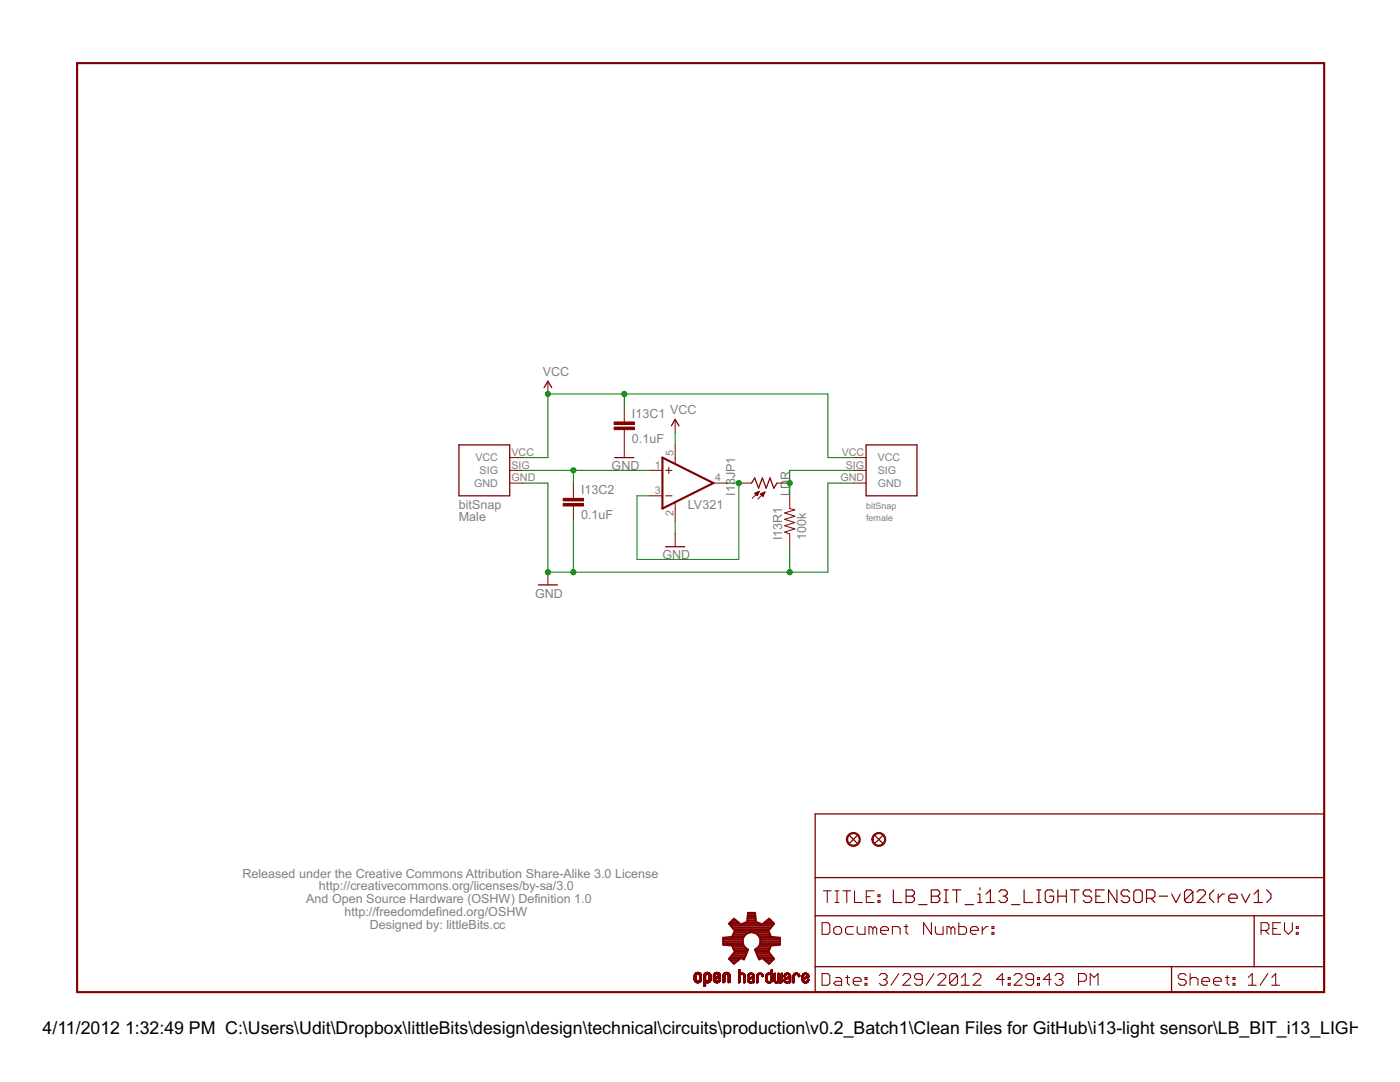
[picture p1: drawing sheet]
<svg xmlns="http://www.w3.org/2000/svg" width="279mm" height="216mm" viewBox="0 0 279 216" stroke-linecap="round" stroke-linejoin="round" font-family="sans-serif">
<g fill="none" stroke="#800000" stroke-width=".25">
<path d="M108.6 77.3l.7-1.2 .8 1.2M91.6 88.8h10.1v10.1h-10.1zM122.7 91.3h3.8M134 85l.7-1.3 .8 1.3M150 96.4l.6-1 .8 2 .7-2 .8 2 .8-2 .7 2 .7-1M172.8 88.8h10.2v10.1h-10.2zM107.4 116.7h3.9M132.8 109.1h3.9M162.7 162.4h101.6v35.6h-101.6zM162.7 175.1h101.6M169.5 166.7l1.6 1.6M171.1 166.7l-1.6 1.6"/>
<path d="M174.6 166.7l1.5 1.6M176.1 166.7l-1.5 1.6M162.7 182.7h101.6M162.7 192.9h101.6M233.8 192.9v5.1M250.3 182.7v10.2"/>
</g>
<g fill="none" stroke="#800000" stroke-width=".2">
<path d="M109.3 76.1v2.5M101.7 91.3h2.6M101.7 93.9h2.6M101.7 96.4h2.6M114.4 96.4v3M124.6 81.2v3M124.6 85.7v5.6M129.7 93.9h2.5M129.7 98.9h2.5M132.8 93.9h1.3M132.8 98.9h1.3M133.5 93.2v1.3"/>
<path d="M134.7 83.7v2.5M134.7 88.8v3.7M142.4 96.4h2.5M147.4 96.4h2.6M150.6 98.4l.9-.4-.4 .9zM150.7 98.4h.6M150.8 98.6h.5M150.8 98.3h.6M150.9 98.7h.3M151 98.8h.2M151.1 98.2h.3M151.4 98.1h.1"/>
<path d="M151.5 98l-1.4 1.4M151.8 98.6l.9-.4-.4 .9zM151.8 98.6h.7M151.9 98.7h.5M152 98.4h.5M152 98.8h.4M152.2 98.9h.1M152.3 98.3h.3M152.5 98.2h.1M152.7 98.2l-1.4 1.4M155.1 96.4h2.5M157.6 98.9v2.6l1 .2-2 .7 2 .6-2 .6 2 .7-2 .6 2 .6-2 .7 1 .4v2.5"/>
<path d="M170.3 91.3h2.5M170.3 93.9h2.5M170.3 96.4h2.5M109.3 114.2v2.5M114.4 101v3M134.7 100.3v3.7M134.7 106.6v2.5M138.5 195.5h.5M138.5 195.4h.4M138.5 195.3h.4M138.5 195.2h.4M138.5 195.1h.4"/>
<path d="M138.5 195h.4M138.5 194.9h.4M138.5 194.8h.4M138.5 194.7h.4M138.5 194.6h.4M138.5 194.6h.5M138.6 195.6h.4M138.6 194.5h.4M138.6 195.7h1.3M138.6 195.7h.5M138.6 194.4h1.3M138.6 195.8h1.3"/>
<path d="M138.6 194.3l1.3 .1M138.7 195.9h1.1M138.7 194.3h1.1M138.7 194.2h1.1M138.8 196h.9M138.8 194.1h.9M138.9 196h.8M138.9 194.1h.8M138.9 196.1h.7M139 194.1h.5M139 196.1h.5M139.1 194.5h-.5"/>
<path d="M139.1 194.4h-.5M139.4 194.4h.5M139.4 194.5h.6M139.5 195.6h.5M139.5 194.5h.5M139.6 194.6h.4M139.6 195.5h.4M139.6 195.4h.4M139.6 195.3h.4M139.6 195.2h.4M139.6 195.1h.4M139.6 195h.4"/>
<path d="M139.6 194.9h.4M139.6 194.8h.4M139.6 194.7h.4M140 195.7h-.6M140 195.5h-.4M140.4 196.8h.3M140.4 196.6h.4M140.4 196.5h.4M140.4 196.4h.4M140.4 196.3h.4M140.4 196.2h.4M140.4 195.8h1.4"/>
<path d="M140.4 195.7h1.4M140.4 195.7h.6M140.4 195.6h.5M140.4 195.5h.4M140.4 195.4h.4M140.4 195.3h.4M140.4 195.2h.4M140.4 195.1h.4M140.4 195h.4M140.4 194.9h.4M140.4 194.8h.4M140.4 194.7h.4"/>
<path d="M140.4 194.6h.4M140.5 196.8h.1M140.5 194.4h1.3M140.6 194.3h1.2M140.6 194.2h1.1M140.7 194.2h1M140.8 194.1h.8M140.8 196.7h-.4M140.8 194.1h.7M140.8 196.1h-.4M140.9 194.6h-.5M140.9 194.5h-.4"/>
<path d="M140.9 194.1h.5M140.9 196.1h.5M141 194.5h-.5M141 194.4h-.5M141.3 194.4h.5M141.4 195.7h.5M141.4 194.5h.5M141.4 195.6h.5M141.5 194.6h.4M141.5 195.5h.4M141.5 196.1h-1.1M141.5 195.4h.4"/>
<path d="M141.5 195.3h.4M141.5 195.2h.4M141.5 195.1h.4M141.5 195h.4M141.5 194.9h.4M141.5 194.8h.4M141.5 194.7h.4M141.6 196h-1.2M141.7 196h-1.3M141.7 195.9h-1.3M141.8 195.9h-1.4M141.8 195.8h-1.4"/>
<path d="M141.9 195.6h-.4M142.4 195.6h.5M142.4 195.6h.4M142.4 195.5h.4M142.4 194.9h.3M142.4 194.8h.3M142.4 194.7h.3M142.4 194.6h.4M142.4 195.7h.5M142.4 195.7h1.3M142.4 194.4h1.3M142.5 195.8h1.2"/>
<path d="M142.5 194.4h1.2M142.5 195.9h1.2M142.5 194.3h1.2M142.5 194.2h1.1M142.6 195.9h1M142.6 196h1M142.6 194.2h1M142.7 194.1h.8M142.7 196h.8M142.7 196.1h.7M142.7 194.7h-.3M142.8 194.6h-.4"/>
<path d="M142.8 195.4l-.4 .1M142.8 194.1h.5M142.8 194.5h-.4M142.9 196.1h.4M142.9 195.4h-.5M142.9 194.5h-.5M142.9 195.3h-.5M142.9 194.9h.9M143 194.4h-.6M143.1 194.8h.7M143.1 195.3h-.7M143.2 194.8h.6"/>
<path d="M143.2 194.4h.6M143.2 195.2h-.8M143.3 195.7h.5M143.3 194.8h.5M143.3 194.5h.5M143.3 195.6h.5M143.4 195.6h.4M143.4 195.2h-1M143.4 194.6h.4M143.4 195.5h.4M143.4 194.7h.4M143.4 195.4h.4"/>
<path d="M143.4 195.3h.4M143.4 195.1h-1M143.5 195.3h.3M143.5 195.1h-1.1M143.6 195.2h.2M143.7 195l-1.3 .1M143.8 195h-1.4M143.8 194.9h-1M144.3 195.9h.4M144.3 195.8h.4M144.3 195.7h.4M144.3 195.6h.4"/>
<path d="M144.3 195.5h.4M144.3 195.4h.4M144.3 195.3h.4M144.3 195.2h.4M144.3 195.1h.4M144.3 195h.4M144.3 194.9h.4M144.3 194.8h.4M144.3 194.7h.4M144.3 196.1h.2M144.3 194.6h.4M144.3 196.1h.1"/>
<path d="M144.3 194.4h1.3M144.4 194.3l1.2 .1M144.4 194.3h1.2M144.4 194.2h1.1M144.5 194.2h1M144.6 196h-.3M144.6 194.1h.8M144.7 196h-.4M144.7 194.6h-.4M144.7 194.5h-.4M144.7 194.1h.5M144.8 194.5h-.5"/>
<path d="M144.9 194.4h-.6M145.1 194.4h.6M145.2 194.5h.5M145.3 194.5h.4M145.3 194.6h.4M145.3 195.9h.4M145.3 195.8h.4M145.3 195.7h.4M145.3 195.6h.4M145.3 195.5h.4M145.3 195.4h.4M145.3 195.3h.4"/>
<path d="M145.3 195.2h.4M145.3 195.1h.4M145.3 195h.4M145.3 194.9h.4M145.3 194.8h.4M145.3 194.7h.4M145.4 196.1h.1M145.6 196.1h-.2M145.6 196h-.3M145.7 196h-.4M147.4 195.9h.3M147.4 195.8h.3"/>
<path d="M147.4 195.7h.3M147.4 195.6h.3M147.4 195.5h.3M147.4 195.4h.3M147.4 195.3h.3M147.4 195.2h.3M147.4 195.1h.3M147.4 195h.3M147.4 194.9h.3M147.4 194.8h.3M147.4 194.7h.3M147.4 194.4h1.2"/>
<path d="M147.4 194.3l1.2 .1M147.4 194.3h1.1M147.4 194.2h1M147.4 194.2h.3M147.4 194.1h.3M147.4 194h.3M147.4 193.9h.3M147.4 193.8h.3M147.4 193.7h.3M147.4 193.6h.3M147.4 193.5h.3M147.5 193.5h.2"/>
<path d="M147.5 196.1h-.1M147.6 196.1h-.2M147.7 196h-.3M147.7 194.6h-.3M147.8 194.6h-.4M147.8 194.2h.6M147.8 194.5h-.4M148 194.5h-.6M148 194.1h.1M148.2 194.5h.5M148.3 194.5h.4M148.4 194.6h.3"/>
<path d="M148.4 194.7h.3M148.5 196h.2M148.5 195.9h.2M148.5 195.8h.2M148.5 195.7h.2M148.5 195.6h.2M148.5 195.5h.2M148.5 195.4h.2M148.5 195.3h.2M148.5 195.2h.2M148.5 195.1h.2M148.5 195h.2"/>
<path d="M148.5 194.9h.2M148.5 194.8h.2M148.6 196.1h-.1M148.6 194.4h-1.2M148.7 196.1h-.2M148.7 196h-.2M149.2 195.8h.4M149.2 195.7h.3M149.2 195.6h.3M149.2 195.5h.3M149.2 194.9h.1M149.2 194.8h.3"/>
<path d="M149.2 194.7h.3M149.2 195.9h.9M149.3 195.9h.8M149.3 196h.8M149.3 194.4h1.2M149.4 194.4h1M149.4 196h.7M149.4 196.1h.7M149.5 194.9h-.3M149.5 194.3h.8M149.5 194.8h-.3M149.5 195.6h-.3"/>
<path d="M149.5 194.2h.8M149.5 196.1h.6M149.5 194.7h-.3M149.5 194.6h-.3M149.6 195.5h-.4M149.6 195.1h1M149.6 194.6h-.4M149.6 194.2h.6M149.6 194.5h-.4M149.7 195.4h-.5M149.8 195.4h-.6M149.8 195.1h.8"/>
<path d="M149.8 196.2h-.1M149.8 194.5h-.5M149.8 196.2h.1M149.8 195.3h-.5M149.8 194.1h.2M149.9 195h.7M150 194.5h.5M150 195.3h-.7M150 194.9h.6M150.1 194.9h.5M150.1 194.5h.4M150.1 195.2h-.7"/>
<path d="M150.2 194.6h.3M150.2 194.8h.4M150.2 194.6h.4M150.2 195.2h.4M150.2 194.7h.4M150.3 196.1h.1M150.3 196h.3M150.3 195.9h.3M150.3 195.8h.3M150.3 195.7h.3M150.3 195.6h.3M150.3 195.5h.3"/>
<path d="M150.3 195.4h.3M150.3 195.3h.3M150.3 194.8h.3M150.5 196.1h-.2M150.6 195.2h-1.2M151 196h.3M151 195.9h.3M151 195.8h.3M151 195.7h.3M151 195.6h.3M151 195.5h.3M151 195.4h.3"/>
<path d="M151 195.3h.3M151 195.2h.3M151 195.1h.3M151 195h.3M151 194.9h.3M151 194.8h.3M151 194.7h.3M151.2 194.4h1M151.2 196.1h-.2M151.3 196.1h-.3M151.3 194.3h.8M151.3 196h-.3"/>
<path d="M151.3 194.2h.8M151.3 194.6h-.3M151.4 194.6h-.4M151.4 194.2h.6M151.4 194.5h-.3M151.6 194.5h-.5M151.6 194.1h.1M151.8 194.5h.5M151.9 194.5h.4M152 194.6h.3M152 194.7h.4M152.1 194.7l.3 .1"/>
<path d="M152.1 194.8h.2M152.1 194.8h.3M152.3 194.4h-1.2M152.3 194.9h-.2M152.8 195.5h.3M152.8 195.4h.3M152.8 195.3h.3M152.8 195.2h.3M152.8 195.1h.3M152.8 195h.3M152.8 194.9h.3M152.8 194.8h.3"/>
<path d="M152.8 195.6h.3M152.8 195.7h.4M152.8 194.6h.4M152.9 195.8h.4M152.9 195.9h1.2M153 195.9h1.1M153 194.4h1.2M153 196h1M153.1 196h.8M153.1 194.3h1.1M153.1 196.1h.8M153.1 194.7h-.3"/>
<path d="M153.1 194.2h1.1M153.2 196.1h.6M153.2 194.6h-.4M153.2 194.2h.6M153.3 194.5h-.4M153.4 194.5h-.5M153.4 196.2h.1M153.4 194.1h.1M153.5 196.2h.1M153.6 194.5h.6M153.7 195.8h.4M153.7 194.5h.5"/>
<path d="M153.8 194.6h.4M153.8 195.7h.4M153.9 195.6h.3M153.9 194.7h.3M153.9 194.2h.3M153.9 195.5h.3M153.9 195.4h.3M153.9 195.3h.3M153.9 195.2h.3M153.9 195.1h.3M153.9 195h.3M153.9 194.9h.3"/>
<path d="M153.9 194.8h.3M153.9 194.1h.3M153.9 194h.3M153.9 193.9h.3M153.9 193.8h.3M153.9 193.7h.3M153.9 193.6h.3M153.9 193.5h.3M154 193.5h.2M154.1 195.8h-.4M154.2 195.7h-.4M154.2 194.4h-1.2"/>
<path d="M154.5 195.8h.3M154.5 195.7h.3M154.5 195.6h.2M154.5 195.5h.2M154.5 195.4h.2M154.5 195.3h.2M154.5 195.2h.2M154.5 195.1h.2M154.5 195h.2M154.5 194.9h.2M154.5 194.8h.2M154.5 194.7h.2"/>
<path d="M154.5 194.6h.2M154.5 194.5h.2M154.5 194.4h.2M154.5 194.3h.2M154.5 195.9h1.6M154.5 194.2h.2M154.6 196h1.5M154.6 196h1.4M154.6 194.2h.1M154.6 196.1h1.4M154.7 196.1h.5M154.9 196.2h.1"/>
<path d="M155 196.2h.1M155.1 195.8h.5M155.1 195.8h.4M155.1 195.7h.4M155.2 195.7h.3M155.2 195.6h.2M155.2 195.5h.2M155.2 195.4h.2M155.2 195.3h.2M155.2 195.2h.2M155.2 195.1h.2M155.2 195h.2"/>
<path d="M155.2 194.9h.2M155.2 194.8h.2M155.2 194.7h.2M155.2 194.6h.2M155.2 194.5h.2M155.2 194.4h.2M155.2 194.3h.2M155.2 194.2h.2M155.3 194.2h.1M155.4 196.1h.5M155.7 196.2h.1M155.8 195.8h.3"/>
<path d="M155.8 195.7h.3M155.9 195.7h.2M155.9 195.6h.2M155.9 195.5h.2M155.9 195.4h.2M155.9 195.3h.2M155.9 195.2h.2M155.9 195.1h.2M155.9 195h.2M155.9 194.9h.2M155.9 194.8h.2M155.9 194.7h.2"/>
<path d="M155.9 194.6h.2M155.9 194.5h.2M155.9 194.4h.2M155.9 194.3h.2M155.9 194.2h.2M156 194.2h.1M156.4 195.8h.4M156.4 195.7h.4M156.4 195.6h.4M156.4 195.5h.4M156.4 194.9h.2M156.5 195.8h.4"/>
<path d="M156.5 194.7h.3M156.5 195.9h.8M156.6 196h.7M156.6 194.4h1.1M156.6 194.4h1M156.7 196h.7M156.7 196.1h.7M156.7 194.9h-.3M156.7 194.3h.9M156.7 194.8h-.3M156.8 196.1h.5M156.8 194.7l-.4 .1"/>
<path d="M156.8 194.2h.7M156.8 194.6h-.3M156.8 195.5h-.4M156.8 195.1h1M156.8 194.2h.6M156.9 195.1h.9M156.9 194.5h-.4M156.9 195.4h-.4M157 196.2h.1M157 195.4h-.5M157 195.1h.8M157 194.5h-.5"/>
<path d="M157.1 195.3h-.6M157.1 194.1h.1M157.1 195h.7M157.2 194.5h.5M157.2 195.3h-.7M157.3 194.9h.5M157.4 194.5h.4M157.4 194.9h.4M157.4 195.2h-.8M157.4 194.6h.4M157.5 194.6h.3M157.5 194.8h.3"/>
<path d="M157.5 194.7h.3M157.5 196.1h.2M157.5 196h.3M157.5 195.9h.3M157.5 195.8h.3M157.5 195.7h.3M157.5 195.6h.3M157.5 195.5h.3M157.5 195.4h.3M157.5 195.3h.3M157.5 195.2h.3M157.8 196.1h-.3"/>
<path d="M157.8 195.2h-1.1M158.3 196h.2M158.3 195.9h.2M158.3 195.8h.2M158.3 195.7h.2M158.3 195.6h.2M158.3 195.5h.2M158.3 195.4h.2M158.3 195.3h.2M158.3 195.2h.2M158.3 195.1h.2M158.3 195h.2"/>
<path d="M158.3 194.9h.2M158.3 194.8h.2M158.3 194.7h.3M158.3 194.6h.3M158.4 196.1h-.1M158.4 194.4h1.1M158.4 194.4h1M158.5 194.3h.9M158.5 196.1h-.2M158.5 196h-.2M158.6 194.7h-.3M158.6 194.2h.7"/>
<path d="M158.6 194.2h.6M158.7 194.6h-.4M158.7 194.5h-.4M158.9 194.5h-.6M158.9 194.1h.1M159 194.5h.6M159.2 194.5h.4M159.2 194.6h.4M159.3 194.7h.3M159.3 194.6h.3M159.3 194.8h.3M159.5 194.4h-1.1"/>
<path d="M159.6 194.9h-.3M159.6 194.8h-.3M160.1 195.6h.3M160.1 195.5h.3M160.1 195.1h1.1M160.1 195.1h.3M160.1 195h.3M160.1 194.9h.3M160.1 194.8h.3M160.1 194.7h.3M160.1 195.7h.4M160.1 195.7h.3"/>
<path d="M160.1 194.6h.3M160.1 195.8h.4M160.1 195.8h.5M160.2 195.9h1.1M160.2 194.4h1.1M160.3 196h.9M160.3 194.4h1M160.3 194.3h.9M160.4 196.1h.7M160.4 194.2h.7M160.4 195.5h-.3M160.4 196.1h.6"/>
<path d="M160.5 194.6h-.4M160.5 194.2h.5M160.5 195.4l-.4 .1M160.5 194.5h-.4M160.6 195.4h-.5M160.6 196.2h.1M160.7 194.5h-.6M160.7 195.3h-.6M160.7 194.1h.1M160.7 196.2h.1M160.7 195h.7M160.8 195.3h-.7"/>
<path d="M160.8 194.5h.6M160.9 194.9h.5M161 195.8h.3M161 195.2h-.9M161 194.5h.4M161 195.8h.4M161 195.7h.4M161 194.8h.4M161 194.6h.4M161.1 195.2h-1M161.1 194.6h.3M161.1 195.6h.3"/>
<path d="M161.1 194.7h.3M161.1 194.8h.3M161.2 195.5h.2M161.2 195.1h-.7M161.3 195.4h.1M161.4 195l-.8 .1M161.4 195.7h-.3M161.4 194.9h-.6"/>
</g>
<g fill="#800000" stroke="#800000" stroke-width=".2">
<path d="M122.6 85.2h4v.5h-4z"/>
<path d="M122.6 84.2h4v.5h-4z"/>
<path d="M112.4 100.5h4.1v.5h-4.1z"/>
<path d="M112.4 99.4h4.1v.5h-4.1z"/>
</g>
<path d="M15.4 12.6h248.9v185.4h-248.9zM132.2 91.3l10.2 5.1-10.2 5.1z" fill="none" stroke="#800000" stroke-width=".42"/>
<g fill="none" stroke="#800000" stroke-width=".21">
<path d="M164.3 177.8h1.6M165.1 177.8v2.3M166.6 177.8h.8M167 177.8v2.3M168.2 177.8h1.6M169 177.8v2.3M170.5 177.8v2.3h1.6M172.9 178.9h.8M174.5 177.8h-1.6v2.3h1.6M175.2 179.7h.4v.4h-.4zM175.2 178.5h.4v.4h-.4zM164.1 184.1h1.1l.4 .4v1.6l-.4 .3h-1.1z"/>
<path d="M164.1 194.3h1.1l.4 .3v1.6l-.4 .4h-1.1zM166.4 185.3l.4-.4h.8l.4 .4v.8l-.4 .3h-.8l-.4-.3zM166.6 180.1h.8M166.8 195.1h.8l.4 .3v1.2h-1.2l-.4-.4 .4-.4h1.2M168.7 195.1h.8M169.1 194.6v1.6l.4 .4M170.3 195.8h1.6v-.4l-.4-.3h-.8l-.4 .3v.8l.4 .4h.8M170.3 184.9h-1.2l-.4 .4v.8l.4 .3h1.2M171.1 184.9v1.2l.4 .3h1.1v-1.5M172.6 196.2h.4v.4h-.4zM172.6 195.1h.4v.3h-.4zM174.2 185.3l-.4-.4h-.4v1.5"/>
<path d="M174.2 185.3v1.1M174.2 185.3l.4-.4 .4 .4v1.1M175.5 194.6l.4-.3h.8l.3 .3v.5l-.3 .3M175.7 185.7h1.6v-.4l-.4-.4h-.8l-.4 .4v.8l.4 .3h.8M176.3 195.4h.4M176.7 195.4l.3 .4v.4l-.3 .4h-.8l-.4-.4M178.1 186.4v-1.5h1.2l.3 .4v1.1M179.4 194.3l-1.6 2.3M180.2 194.6l.4-.3h.7l.4 .3v.5l-1.5 1.5h1.5M180.4 184.9h.8M180.8 184.5v1.6l.4 .3M184.1 195.4h-1.2l-.4-.3v-.5l.4-.3h.8l.4 .3v1.6l-.4 .4h-.8l-.4-.4"/>
<path d="M185.9 184.1v2.3l-1.6-2.3v2.3M186.4 194.3l-1.6 2.3M186.7 184.9v1.2l.3 .3h1.2v-1.5M187.2 194.6l.4-.3h.7l.4 .3v.5l-1.5 1.5h1.5M189.8 185.3l-.4-.4h-.4v1.5M189.8 185.3v1.1M189.8 185.3l.4-.4 .4 .4v1.1M191.1 194.6v1.6l-.4 .4h-.8l-.4-.4M191.1 194.6l-.4-.3h-.8l-.4 .3v1.6M191.1 194.6l-1.6 1.6M191.3 184.1v2.3h1.2l.4-.3v-.8l-.4-.4h-1.2M191.9 196.6h1.5"/>
<path d="M191.9 195.1l.7-.8v2.3M193.7 185.7h1.5v-.4l-.4-.4h-.7l-.4 .4v.8l.4 .3h.7M194.2 194.6l.4-.3h.8l.3 .3v.5l-1.5 1.5h1.5M196 184.9v1.5M197.2 184.9h-.4l-.8 .8M198 186.1h.4v.3h-.4zM198 184.9h.4v.4h-.4zM200.4 195.4h-1.5l1.1-1.1v2.3M201.2 196.2h.4v.4h-.4zM201.2 195.1h.4v.3h-.4zM202.4 194.6l.4-.3h.8l.3 .3v.5l-1.5 1.5h1.5M206.3 195.4h-1.2l-.4-.3v-.5l.4-.3h.8l.4 .3v1.6l-.4 .4h-.8l-.4-.4"/>
<path d="M207.1 196.2h.4v.4h-.4zM207.1 195.1h.4v.3h-.4zM209.8 195.4h-1.6l1.2-1.1v2.3M210.6 194.6l.3-.3h.8l.4 .3v.5l-.4 .3M211.3 195.4h.4M211.7 195.4l.4 .4v.4l-.4 .4h-.8l-.3-.4M215.2 195.8h1.2l.4-.4v-.8l-.4-.3h-1.2v2.3M217.6 196.6v-2.3l.8 .8 .7-.8v2.3M236.7 194.6l-.4-.3h-.7l-.4 .3v.5l.4 .3h.7l.4 .4v.4l-.4 .4h-.7l-.4-.4M237.5 195.4l.4-.3h.8l.4 .3v1.2M237.5 194.3v2.3M239.8 195.8h1.6v-.4l-.4-.3h-.8l-.4 .3v.8l.4 .4h.8"/>
<path d="M242.2 195.8h1.5v-.4l-.3-.3h-.8l-.4 .3v.8l.4 .4h.8M244.5 195.1h.8M244.9 194.6v1.6l.4 .4M246.1 196.2h.4v.4h-.4zM246.1 195.1h.4v.3h-.4zM249.1 196.6h1.6M249.1 195.1l.8-.8v2.3M251.7 185.7h1.2l.3-.4v-.8l-.3-.4h-1.2v2.3M252.5 185.7l.7 .7M253 194.3l-1.5 2.3M253.8 196.6h1.6M253.8 195.1l.8-.8v2.3"/>
<path d="M254 185.3h.8M255.6 184.1h-1.6v2.3h1.6M256.3 184.1v1.6l.8 .7 .8-.7v-1.6M258.7 186.1h.4v.3h-.4zM258.7 184.9h.4v.4h-.4z"/>
</g>
<g fill="none" stroke="#800000" stroke-width=".23">
<path d="M178.3 177.6v2.5h1.7M180.8 177.6h1.3l.4 .4v.4l-.4 .4 .4 .4v.5l-.4 .4h-1.3zM180.8 178.8h1.3M185.9 177.6h1.2l.5 .4v.4l-.5 .4 .5 .4v.5l-.5 .4h-1.2zM185.9 178.8h1.2M188.4 177.6h.8M188.8 177.6v2.5M190.1 177.6h1.6M190.9 177.6v2.5M195.1 178.4h.5v1.7M195.6 177.1v.5M196.8 178.4l.9-.8v2.5"/>
<path d="M199.3 178l.4-.4h.9l.4 .4v.4l-.4 .4M200.2 178.8h.4M200.6 178.8l.4 .4v.5l-.4 .4h-.9l-.4-.4M204.4 177.6v2.5h1.7M206.9 177.6h.9M207.3 177.6v2.5M210.3 178l-.4-.4h-.9l-.4 .4v1.7l.4 .4h.9l.4-.4v-.9h-.9M211.1 178.8h1.7M211.1 177.6v2.5M212.8 177.6v2.5M213.7 177.6h1.6M214.5 177.6v2.5"/>
<path d="M217.8 178l-.4-.4h-.8l-.4 .4v.4l.4 .4h.8l.4 .4v.5l-.4 .4h-.8l-.4-.4M218.7 178.8h.8M220.4 177.6h-1.7v2.5h1.7M222.9 177.6v2.5l-1.7-2.5v2.5M225.4 178l-.4-.4h-.8l-.4 .4v.4l.4 .4h.8l.4 .4v.5l-.4 .4h-.8l-.4-.4M226.3 178l.4-.4h.8l.5 .4v1.7l-.5 .4h-.8l-.4-.4zM228.8 179.2h1.3l.4-.4v-.8l-.4-.4h-1.3v2.5M229.6 179.2l.9 .9M231.3 178.8h1.7M233.8 178.4l.9 1.7 .8-1.7M238.1 178v1.7l-.5 .4h-.8l-.4-.4M238.1 178l-.5-.4h-.8l-.4 .4v1.7"/>
<path d="M238.1 178l-1.7 1.7M238.9 178l.4-.4h.9l.4 .4v.4l-1.7 1.7h1.7M242.3 177.6l-.9 .8v.8l.9 .9M243.1 178.4v1.7M244.4 178.4h-.5l-.8 .8M245.2 179.2h1.7v-.4l-.4-.4h-.9l-.4 .4v.9l.4 .4h.9M247.8 178.4l.8 1.7 .8-1.7M250.3 178.4l.8-.8v2.5M252.8 177.6l.8 .8v.8l-.8 .9M183.3 180.5h1.7M188.4 180.1h.8M192.6 180.5h1.7"/>
<path d="M195.1 180.1h.9M196.8 180.1h1.7M201.9 180.5h1.6M206.9 180.1h.9M250.3 180.1h1.6"/>
</g>
<g fill="#800000" stroke="#800000" stroke-width=".2">
<path d="M169.3 166.5a1.4 1.4 0 0 1 2.2 .3 1.4 1.4 0 0 1-.8 2 1.4 1.4 0 0 1-1.8-1.3h.3a1.15 1.15 0 0 1 1.6-1.1 1.15 1.15 0 0 1 .3 1.9 1.15 1.15 0 0 1-1.9-.5v-.3h-.3z" fill-rule="evenodd"/>
<path d="M174.4 166.5a1.4 1.4 0 0 1 2.2 .3 1.4 1.4 0 0 1-.8 2 1.4 1.4 0 0 1-1.8-1.3h.2a1.15 1.15 0 0 1 1.7-1.1 1.15 1.15 0 0 1 .2 1.9 1.15 1.15 0 0 1-1.8-.5l-.1-.3h-.2z" fill-rule="evenodd"/>
</g>
<g fill="none" stroke="#800000" stroke-width=".38">
<path d="M144.3 188.2h4M144.3 187.9h3.9M144.3 187.5h3.9M144.3 187.2h4M144.7 188.6h3.7M145.5 191.3h2.2M145.5 184.4h2.2M145.8 191h2.9M145.8 184h1.5M145.8 184.7h8.4M145.8 191.7h1.4M146 190.6h2.8"/>
<path d="M146.1 185.1h7.8M146.1 183.7h.8M146.2 192h.6M146.2 186.8h2.3M146.2 188.9h2.4M146.3 186.5h2.5M146.3 190.3h2.7M146.3 189.3h2.6M146.4 185.4h7.2M146.5 186.1l-.3 .8-1.9 .2v1.4l1.9 .2 .5 1.2-1.2 1.4M146.5 186.1h3M146.5 189.6h2.7"/>
<path d="M146.6 189.9h2.5M146.6 185.8h6.7M148.1 184.4h3.7M148.2 187.5a1.76 1.76 0 0 0 1.1 2l-.8 2-.6-.4-1.4 1.2-1-1M148.3 191.3h.2M149 184h1.9M149.1 183.7h1.7M149.2 183.3h1.6M149.2 183h1.6M149.2 182.6h1.5M149.3 182.3h1.4M150.5 186.1a1.79 1.79 0 0 0-2.3 1.4"/>
<path d="M150.5 186.1a1.81 1.81 0 0 1 1.3 1.7M150.5 186.1h3M150.7 189.6h2.8M150.9 189.9h2.5M151 190.3h2.6M151 189.3h2.6M151.1 186.5h2.6M151.2 190.6h2.7M151.3 191h2.9M151.4 188.9h2.4M151.4 191.3h.3M151.4 186.8h2.4"/>
<path d="M151.6 188.6h3.7M151.6 187.2h4.1M151.7 188.2h4M151.7 187.5h4M151.8 187.8l-.2 .9-.9 .8 .8 2 .6-.4 1.4 1.2 1-1M151.8 187.9h3.9M152.2 184.4h2.3M152.3 191.3h2.2M152.7 184h1.5M152.7 191.7h1.4M153.1 183.7h.8M153.2 192h.6"/>
<path d="M153.3 185.7l.2 .4M153.3 185.7l1.2-1.4-1-1-1.4 1.2-1.2-.5-.2-1.9h-1.4l-.2 1.9-1.2 .5-1.4-1.2-1 1 1.2 1.4-.2 .4M153.5 186.1l.3 .8 1.9 .2v1.4l-1.9 .2-.5 1.2 1.2 1.4"/>
</g>
<path d="M124.6 78.6v2.6M104.3 91.3h5v-12.7h55.9v12.7h5.1M104.3 96.4h5v17.8h55.9v-17.8h5.1M104.3 93.9h25.4M114.4 93.9v2.5M134.7 86.2v2.6M144.9 96.4h2.5v15.2h-20.3v-12.7h2.6M170.3 93.9h-12.7v5M114.4 104v10.2M134.7 104v2.6M157.6 109.1v5.1" fill="none" stroke="#008000" stroke-width=".2"/>
<g fill="#008000" stroke="#008000" stroke-width=".2">
<circle cx="124.6" cy="78.6" r=".51"/>
<circle cx="109.3" cy="78.6" r=".51"/>
<circle cx="147.4" cy="96.4" r=".51"/>
<circle cx="157.6" cy="96.4" r=".51"/>
<circle cx="157.6" cy="114.2" r=".51"/>
<circle cx="114.4" cy="114.2" r=".51"/>
<circle cx="109.3" cy="114.2" r=".51"/>
<circle cx="114.4" cy="93.9" r=".51"/>
</g>
<g font-size="4">
<text x="8.5" y="206.4">4/11/2012</text>
<text x="25" y="206.4">1:32:49 PM C:\Users\Udit\Dropbox\littleBits\design\design\technical\circuits\production\v0.2_Batch1\Clean Files for GitHub\i13-light sensor\LB_BIT_i13_LIGHTSEN</text>
</g>
<g font-size="2.8" fill="#808080">
<text x="108.3" y="75.1">VCC</text>
<text x="126.1" y="83.3">I13C1 VCC</text>
<text x="126.1" y="88.4">0.1uF</text>
<text x="122.1" y="93.9">GND</text>
<text x="91.6" y="101.5">bitSnap</text>
<text x="116" y="98.5">I13C2</text>
<text x="137.3" y="101.5">LV321</text>
<text x="146.7" y="98.9" transform="rotate(-90 146.7 98.9)">I13JP1</text>
<text x="157.6" y="98.9" transform="rotate(-90 157.6 98.9)">LDR</text>
<text x="91.6" y="104">Male</text>
<text x="116" y="103.6">0.1uF</text>
<text x="156.1" y="107.8" transform="rotate(-90 156.1 107.8)">I13R1</text>
<text x="160.9" y="107.8" transform="rotate(-90 160.9 107.8)">100k</text>
<text x="132.2" y="111.6">GND</text>
<text x="106.8" y="119.2">GND</text>
<text x="48.4" y="175.1">Released under the Creative Commons Attribution Share-Alike 3.0 License</text>
<text x="63.6" y="177.7">http://creativecommons.org/licenses/by-sa/3.0</text>
<text x="61.1" y="180.2">And Open Source Hardware (OSHW) Definition 1.0</text>
<text x="68.7" y="182.7">http://freedomdefined.org/OSHW</text>
<text x="73.8" y="185.3">Designed by: littleBits.cc</text>
</g>
<g font-size="2.4" fill="#808080">
<text x="94.9" y="92.1">VCC</text>
<text x="95.7" y="94.6">SIG</text>
<text x="102.1" y="91">VCC</text>
<text x="102.1" y="93.5">SIG</text>
<text x="130.7" y="93.5">1</text>
<text x="134.4" y="91" transform="rotate(-90 134.4 91)">5</text>
<text x="168" y="91">VCC</text>
<text x="168.8" y="93.5">SIG</text>
<text x="175.2" y="92.1">VCC</text>
<text x="175.2" y="94.6">SIG</text>
<text x="94.6" y="97.2">GND</text>
<text x="102.1" y="96">GND</text>
<text x="130.7" y="98.6">3</text>
<text x="142.7" y="96">4</text>
<text x="167.7" y="96">GND</text>
<text x="175.2" y="97.2">GND</text>
<text x="134.4" y="103" transform="rotate(-90 134.4 103)">2</text>
</g>
<g font-size="2" fill="#808080">
<text x="172.8" y="101.5">bitSnap</text>
<text x="172.8" y="104">female</text>
</g>
</svg>
